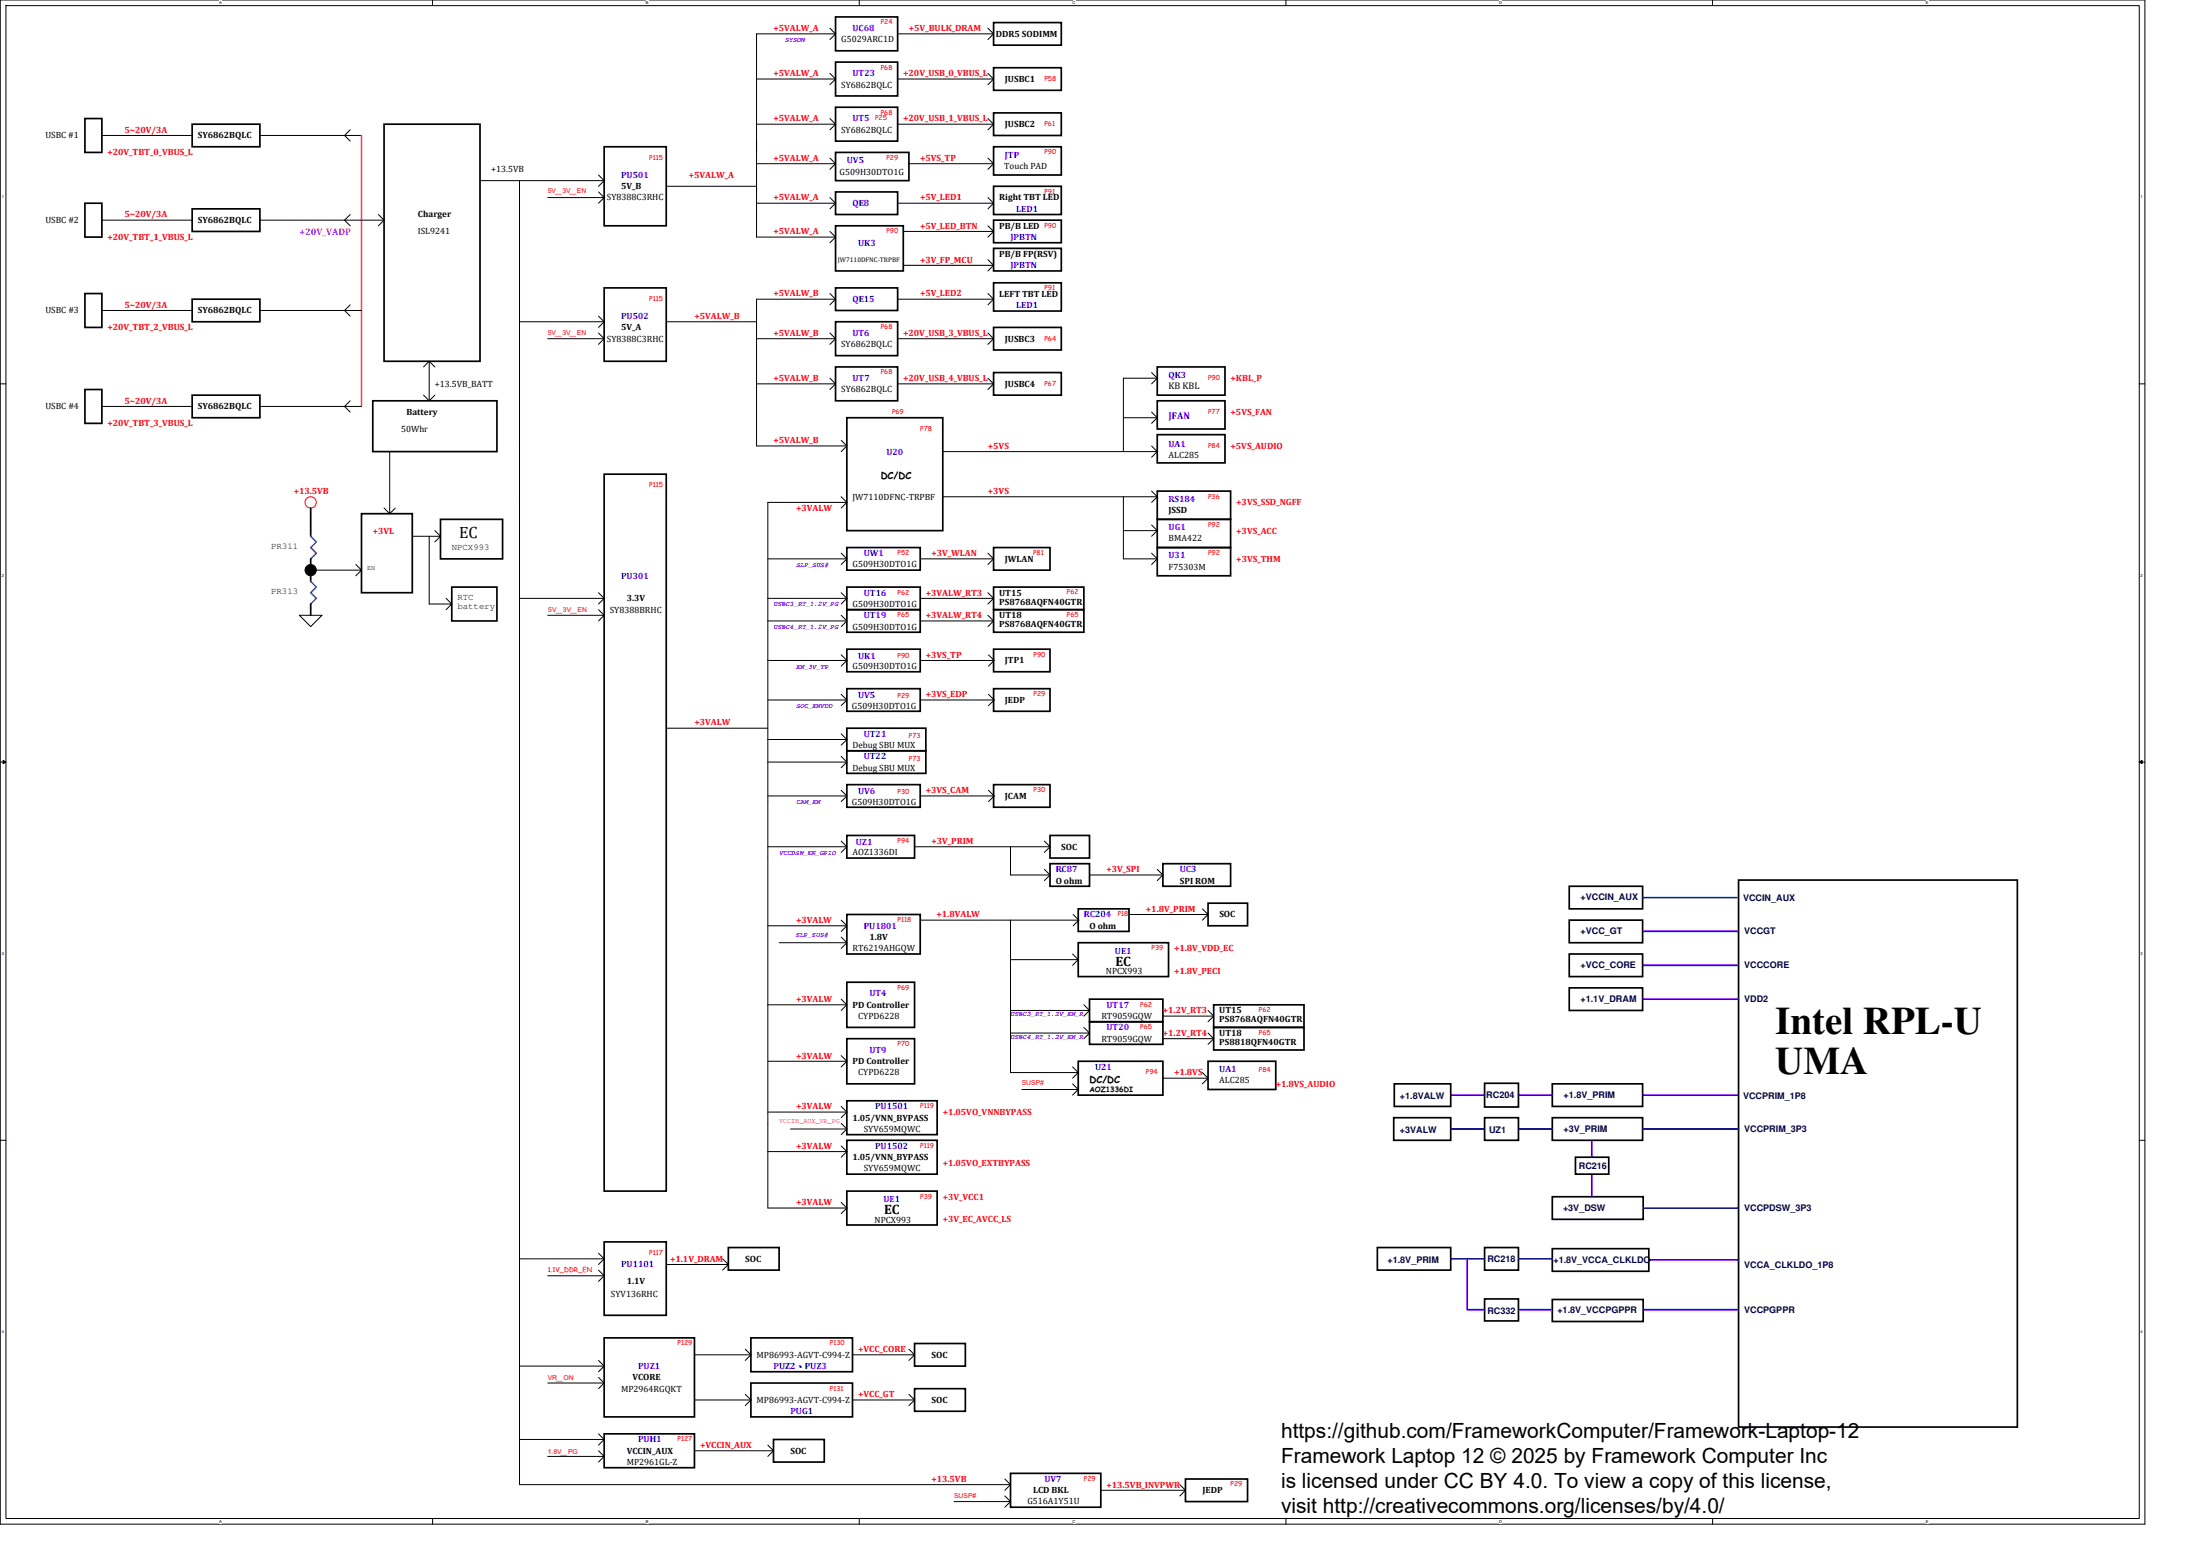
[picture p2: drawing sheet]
<svg xmlns="http://www.w3.org/2000/svg" width="297mm" height="210mm" viewBox="0 0 297 210" stroke-linecap="round" stroke-linejoin="round" font-family="sans-serif">
<path d="M0 0h289.6v205.7h-289.6zM.8 .8h288v204.2h-288z" fill="none" stroke="#000" stroke-width=".14"/>
<g fill="#fff">
<path d="M29.6 .1h.4v.6h-.4z"/>
<path d="M29.6 205.1h.4v.6h-.4z"/>
</g>
<path d="M58.4 0v.8M58.4 205v.7" fill="none" stroke="#000" stroke-width=".14"/>
<g fill="#fff">
<path d="M87.2 .1h.4v.6h-.4z"/>
<path d="M87.2 205.1h.4v.6h-.4z"/>
</g>
<path d="M116 0v.8M116 205v.7" fill="none" stroke="#000" stroke-width=".14"/>
<g fill="#fff">
<path d="M144.8 .1h.4v.6h-.4z"/>
<path d="M144.8 205.1h.4v.6h-.4z"/>
</g>
<path d="M173.6 0v.8M173.6 205v.7" fill="none" stroke="#000" stroke-width=".14"/>
<g fill="#fff">
<path d="M202.4 .1h.4v.6h-.4z"/>
<path d="M202.4 205.1h.4v.6h-.4z"/>
</g>
<path d="M231.2 0v.8M231.2 205v.7" fill="none" stroke="#000" stroke-width=".14"/>
<g fill="#fff">
<path d="M260 .1h.4v.6h-.4z"/>
<path d="M260 205.1h.4v.6h-.4z"/>
<path d="M.2 26.3h.3v.6h-.3z"/>
<path d="M289 26.3h.3v.6h-.3z"/>
<path d="M.2 77.3h.3v.7h-.3z"/>
<path d="M289 77.3h.3v.7h-.3z"/>
</g>
<path d="M0 51.8h.8M288.8 51.8h.8" fill="none" stroke="#000" stroke-width=".14"/>
<g fill="#fff">
<path d="M.2 128.4h.3v.6h-.3z"/>
<path d="M289 128.4h.3v.6h-.3z"/>
</g>
<path d="M0 102.9h.8M.4 102.6l.4 .3-.4 .2zM288.8 102.9l.4-.3v.5zM288.8 102.9h.8" fill="none" stroke="#000" stroke-width=".14"/>
<path d="M.4 102.6l.4 .3-.4 .2zM288.8 102.9l.4-.3v.5z" fill="#000"/>
<g fill="#fff">
<path d="M.2 179.5h.3v.6h-.3z"/>
<path d="M289 179.5h.3v.6h-.3z"/>
</g>
<g fill="none" stroke="#000" stroke-width=".14">
<path d="M13.8 18.3h12.1M35.1 18.3h11.4M46.5 18.3h2.3M46.5 18.3l.8 .7M47.3 17.5l-.8 .8M102.1 19v6.9M102.1 16.8h10.7M112.1 9.9l.7 .8M112.1 16l.7 .8M112.1 3.8l.7 .8M112.8 10.7l-.7 .7M112.8 16.8l-.7 .7"/>
<path d="M112.8 4.6l-.7 .7M112.8 10.7h-10.7v9.8M112.8 4.6h-10.7v6.1M121.2 10.7h13M121.2 16.8h13M121.2 4.6h13M133.4 9.9l.8 .8M133.4 16l.8 .8M133.4 3.8l.8 .8M134.2 10.7l-.8 .7M134.2 16.8l-.8 .7M134.2 4.6l-.8 .7"/>
<path d="M13.8 29.7h12.1M35.1 29.7h16.8M47.3 29l-.8 .7 .8 .8M51.1 29l.8 .7M51.9 29.7l-.8 .8M64.8 24.4h16.8M70.1 24.4v160M74 26.7h7.6M80.8 23.6l.8 .8M80.8 25.9l.8 .8M81.6 24.4l-.8 .7M81.6 26.7l-.8 .7"/>
<path d="M90 25.1h12.1v6.9h10.7M102.1 27.4h10.7M102.1 22.1h10.7M112.1 31.2l.7 .8M112.1 39.6l.7 .8M112.1 26.7l.7 .7M112.1 21.3l.7 .8M112.8 32l-.7 .8M112.8 27.4l-.7 .8M112.8 22.1l-.7 .8M121.2 27.4h13M122 31.2h12.2"/>
<path d="M122 35.8h12.2M122.7 22.1h11.5M133.4 30.5l.8 .7M133.4 39.6l.8 .8M133.4 26.7l.8 .7M133.4 21.3l.8 .8M133.4 35.1l.8 .7M134.2 31.2l-.8 .8M134.2 27.4l-.8 .8M134.2 22.1l-.8 .8M134.2 35.8l-.8 .8M13.8 41.9h12.1"/>
<path d="M13.8 54.9h12.1M35.1 41.9h11.4M35.1 54.9h11.4M46.5 41.9h2.3M46.5 54.9h2.3M46.5 41.9l.8 .8M46.5 54.9l.8 .7M47.3 41.1l-.8 .8M47.3 54.1l-.8 .8M57.2 53.3l.8 .8M58 48.8l-.8 .7M58 48.8v5.3"/>
<path d="M58 48.8l.7 .7M58.7 53.3l-.7 .8M70.1 43.4h11.5M74 45.7h7.6M80.8 42.7l.8 .7M80.8 45l.8 .7M81.6 43.4l-.8 .8M81.6 45.7l-.8 .8M90 43.4h12.1M102.1 45.7h10.7M102.1 51.8h10.7M112.1 45l.7 .7"/>
<path d="M112.1 51.1l.7 .7M112.8 45.7l-.7 .8M112.8 40.4l-.7 .7M112.8 51.8l-.7 .8M112.8 40.4h-10.7v19.8h12.2M113.6 59.4l.7 .8M121.2 40.4h13M121.2 45.7h13M121.2 51.8h13M133.4 45l.8 .7M133.4 51.1l.8 .7M134.2 40.4l-.8 .7"/>
<path d="M134.2 45.7l-.8 .8M134.2 51.8l-.8 .8M151.7 56.4h4.5M155.5 50.3l.7 .8M155.5 55.6l.7 .8M156.2 51.1l-.7 .7M156.2 56.4l-.7 .7M156.2 51.1h-4.5v9.9M41.9 77h6.9l-.8 .7M48 76.2l.8 .8M51.9 68.6l.7 .7M52.6 61v8.3"/>
<path d="M53.4 68.6l-.8 .7M55.7 72.4h3.8M58 72.4v9.1h3l-.8 .8M58.7 71.6l.8 .8M59.5 72.4l-.8 .8M103.7 75.4h10.6M113.6 67.1l.7 .7M113.6 74.7l.7 .7M114.3 60.2l-.7 .8M114.3 67.8l-.7 .8M114.3 75.4l-.7 .8M114.3 67.8h-10.6v67.8"/>
<path d="M124.2 75.4h10M127.3 61h28.9M127.3 67.1h28.9M133.4 74.7l.8 .7M134.2 75.4l-.8 .8M151.7 71.6h4.5M151.7 67.1v8.3h4.5M155.5 60.2l.7 .8M155.5 66.3l.7 .8M155.5 70.9l.7 .7M155.5 74.7l.7 .7M156.2 61l-.7 .7"/>
<path d="M156.2 67.1l-.7 .7M156.2 71.6l-.7 .8M156.2 75.4l-.7 .8M40.4 83.1h3.1l-1.6 1.5zM60.2 80.8l.8 .7M70.1 80.8h11.5M74 83.1h7.6M80.8 80l.8 .8M80.8 82.3l.8 .8M81.6 80.8l-.8 .7M81.6 83.1l-.8 .7M90 98.3h13.7"/>
<path d="M103.7 80.8h10.6M103.7 83.8h10.6M103.7 99.8h10.6M103.7 89.2h10.6M103.7 94.5h10.6M113.6 80l.7 .8M113.6 83.1l.7 .7M113.6 99.1l.7 .7M113.6 88.4l.7 .8M113.6 93.7l.7 .8M114.3 80.8l-.7 .7M114.3 83.8l-.7 .8"/>
<path d="M114.3 99.8l-.7 .8M114.3 89.2l-.7 .7M114.3 94.5l-.7 .7M124.2 80.8h10M124.2 83.8h10M124.3 89.2h9.9M124.3 94.5h9.9M133.4 80l.8 .8M133.4 83.1l.8 .7M133.5 88.4l.7 .8M133.5 93.7l.7 .8M134.2 80.8l-.8 .7"/>
<path d="M134.2 83.8l-.8 .8M134.2 89.2l-.7 .7M134.2 94.5l-.7 .7M103.7 102.9h10.6M103.7 107.4h10.6M103.7 114.3h10.6M113.6 102.1l.7 .8M113.6 106.7l.7 .7M113.6 113.5l.7 .8M114.3 102.9l-.7 .7M114.3 107.4l-.7 .8M114.3 114.3l-.7 .8"/>
<path d="M123.5 114.3h18.3M124.3 107.4h9.9M133.5 106.7l.7 .7M134.2 107.4l-.7 .8M136.4 114.3v3.8h5.4M141 113.5l.8 .8M141 117.3l.8 .8M141.8 114.3l-.8 .8M141.8 118.1l-.8 .8M147.1 118.1h9.9M156.2 117.3l.8 .8M157 118.1l-.8 .8"/>
<path d="M103.7 135.6v27.5h10.6M103.7 125h10.6M103.7 135.6h10.6M105.2 127.3h9.1M113.6 134.9l.7 .7M113.6 124.2l.7 .8M113.6 126.5l.7 .8M114.3 135.6l-.7 .8M114.3 125l-.7 .7M114.3 127.3l-.7 .7M124.3 124.2h21.4M136.4 129.5h9.2"/>
<path d="M136.4 124.2v20.6h9.2M136.4 136.4h10.7M136.4 139.4h10.7M144.8 128.8l.8 .7M144.9 123.4l.8 .8M145.6 129.5l-.8 .8M145.7 124.2l-.8 .8M146.3 135.6l.8 .8M146.3 138.7l.8 .7M147.1 136.4l-.8 .8M147.1 139.4l-.8 .8M152.4 123.4h10.7"/>
<path d="M157 137.2h6.9M162.3 122.7l.8 .7M163.1 136.4l.8 .8M163.1 139.4l.8 .8M163.1 123.4l-.8 .8M163.9 137.2l-.8 .7M0 153.9h.8M103.7 143.3h10.6M103.7 150.1h10.6M103.7 155.4h10.6M106.7 152.4h7.6M113.6 142.5l.7 .8"/>
<path d="M113.6 149.4l.7 .7M113.6 154.7l.7 .7M113.6 151.6l.7 .8M114.3 143.3l-.7 .7M114.3 150.1l-.7 .8M114.3 155.4l-.7 .8M114.3 152.4l-.7 .8M138 147.1h7.6M144.8 144l.8 .8M144.8 146.3l.8 .8M145.6 144.8l-.8 .7M145.6 147.1l-.8 .7"/>
<path d="M157 145.5h6.1M157 140.2h6.9M162.3 144.8l.8 .7M163.1 145.5l-.8 .8M163.9 140.2l-.8 .8M288.8 153.9h.8M70.1 169.9h11.5M74 172.2h7.6M80.8 169.2l.8 .7M80.8 171.4l.8 .8M81.6 169.9l-.8 .8M81.6 172.2l-.8 .8"/>
<path d="M90 170.7h8.3M97.6 169.9l.7 .8M98.3 170.7l-.7 .7M113.6 162.3l.7 .8M114.3 163.1l-.7 .7M70.1 184.4v16h66.3M70.1 194.3h11.5M70.1 184.4h11.5M74 196.6h7.6M74 186.7h7.6M80.8 193.5l.8 .8M80.8 195.8l.8 .8"/>
<path d="M80.8 183.6l.8 .8M80.8 185.9l.8 .8M81.6 194.3l-.8 .8M81.6 196.6l-.8 .8M81.6 184.4l-.8 .8M81.6 186.7l-.8 .8M93.8 182.9h7.6M93.8 195.8h10.6M93.8 189h7.6M100.6 182.1l.8 .8M100.6 188.2l.8 .8M101.4 182.9l-.8 .7"/>
<path d="M101.4 189l-.8 .7M103.7 195.1l.7 .7M104.4 195.8l-.7 .8M115.1 182.9h8.4M115.1 189h8.4M122.7 182.1l.8 .8M122.7 188.2l.8 .8M123.5 182.9l-.8 .7M123.5 189l-.8 .7M135.7 199.6l.7 .8M128.8 202.7h7.6M135.7 201.9l.7 .8"/>
<path d="M136.4 200.4l-.7 .8M136.4 202.7l-.7 .8M148.6 201.2h11.5M159.3 200.4l.8 .8M160.1 201.2l-.8 .7"/>
<circle cx="41.9" cy="77" r=".76"/>
</g>
<path d="M48.8 18.3v36.6" fill="none" stroke="#f0f" stroke-width=".23"/>
<g fill="none" stroke="#000" stroke-width=".23">
<path d="M11.5 16h2.3v4.6h-2.3zM25.9 16.8h9.2v3h-9.2zM51.9 16.8h12.9v32h-12.9zM81.6 19.8h8.4v10.7h-8.4zM112.8 8.4h8.4v4.6h-8.4zM112.8 14.5h8.4v4.5h-8.4zM112.8 2.3h8.4v4.6h-8.4zM134.2 15.2h9.1v3.1h-9.1zM134.2 9.1h9.1v3.1h-9.1zM134.2 3h9.1v3.1h-9.1zM134.2 19.8h9.1v3.8h-9.1zM11.5 39.6h2.3v4.6h-2.3z"/>
<path d="M11.5 27.4h2.3v4.6h-2.3zM25.9 28.2h9.2v3h-9.2zM81.6 38.9h8.4v9.9h-8.4zM112.8 30.5h9.2v6.1h-9.2zM112.8 38.9h8.4v3h-8.4zM112.8 25.9h8.4v3.1h-8.4zM112.8 20.6h9.9v3.8h-9.9zM134.2 38.2h9.1v3.8h-9.1zM134.2 25.1h9.1v3.9h-9.1zM134.2 29.7h9.1v3.1h-9.1zM134.2 33.5h9.1v3.1h-9.1zM11.5 52.6h2.3v4.5h-2.3z"/>
<path d="M25.9 40.4h9.2v3h-9.2zM25.9 53.3h9.2v3.1h-9.2zM50.3 54.1h16.8v6.9h-16.8zM112.8 43.4h8.4v4.6h-8.4zM112.8 49.5h8.4v4.6h-8.4zM114.3 56.4h13v15.2h-13zM134.2 50.3h9.1v3h-9.1zM134.2 44.2h9.1v3h-9.1zM156.2 49.5h9.2v3.8h-9.2zM156.2 58.7h9.2v3.8h-9.2zM156.2 54.1h9.2v3.8h-9.2zM41.9 68.6v3.8"/>
<path d="M41.9 75.4v1.6M41.9 77.7v.8M48.8 69.3h6.9v10.7h-6.9zM59.5 70.1h8.4v5.3h-8.4zM61 79.2h6.1v4.6h-6.1zM81.6 64h8.4v96.8h-8.4zM114.3 73.9h9.9v3.1h-9.9zM114.3 79.2h9.9v3.1h-9.9zM134.2 73.9h7.6v3.1h-7.6zM134.2 79.2h12.1v3.1h-12.1zM156.2 66.3h10v3.8h-10zM156.2 70.1h10v3.8h-10z"/>
<path d="M156.2 73.9h10v3.8h-10zM41.9 81.5v1.6M114.3 82.3h9.9v3h-9.9zM114.3 98.3h10.7v3h-10.7zM114.3 87.6h9.9v3.1h-9.9zM114.3 93h9.9v3h-9.9zM134.2 82.3h12.1v3h-12.1zM134.2 87.6h7.6v3.1h-7.6zM134.2 93h7.6v3h-7.6zM114.3 101.3h10.7v3.1h-10.7zM114.3 112.8h9.2v3h-9.2zM114.3 105.9h9.9v3.1h-9.9z"/>
<path d="M134.2 105.9h7.6v3.1h-7.6zM141.8 112.8h5.3v3h-5.3zM141.8 116.6h5.3v3h-5.3zM157 116.6h9.2v3h-9.2zM211.9 119.6h9.9v3.1h-9.9zM234.7 118.8h37.7v73.8h-37.7zM114.3 123.4h9.9v5.4h-9.9zM114.3 132.6h9.2v6.1h-9.2zM145.6 122.7h6.8v3h-6.8zM145.6 127.3h12.2v4.5h-12.2zM147.1 137.9h9.9v3.1h-9.9zM147.1 134.9h9.9v3h-9.9z"/>
<path d="M163.1 121.9h5.3v3.1h-5.3zM163.9 138.7h12.2v3h-12.2zM163.9 135.6h12.2v3.1h-12.2zM211.9 133.3h9.9v3.1h-9.9zM211.9 128.8h9.9v3h-9.9zM211.9 124.2h9.9v3.1h-9.9zM114.3 140.2h9.2v6.1h-9.2zM114.3 153.9h12.2v4.6h-12.2zM114.3 148.6h12.2v4.6h-12.2zM145.6 143.3h11.4v4.5h-11.4zM163.1 143.3h9.2v3.8h-9.2zM188.2 150.9h7.7v3h-7.7z"/>
<path d="M188.3 146.3h7.6v3.1h-7.6zM200.4 150.9h4.6v3h-4.6zM200.4 146.2h4.6v3.2h-4.6zM209.6 146.3h12.2v3.1h-12.2zM209.6 150.9h12.2v3h-12.2zM212.7 156.2h4.5v2.3h-4.5zM81.6 167.6h8.4v9.9h-8.4zM98.3 168.4h6.9v3h-6.9zM114.3 160.8h12.2v4.6h-12.2zM186 168.4h9.9v3h-9.9zM200.4 168.4h4.6v3h-4.6zM200.4 175.3h4.6v3h-4.6z"/>
<path d="M209.6 168.6h13v3h-13zM209.6 161.5h12.3v3.1h-12.3zM209.6 175.4h12.3v3h-12.3zM81.6 180.6h12.2v10.7h-12.2zM81.6 193.5h12.2v4.6h-12.2zM101.4 180.6h13.7v4.6h-13.7zM101.4 186.7h13.7v4.6h-13.7zM104.4 194.3h6.9v3.1h-6.9zM123.5 181.4h6.8v3h-6.8zM123.5 187.5h6.8v3h-6.8zM136.4 198.9h12.2v4.6h-12.2zM160.1 199.6h8.3v3.1h-8.3z"/>
</g>
<circle cx="41.9" cy="67.8" r=".76" fill="none" stroke="#f00" stroke-width=".14"/>
<path d="M41.9 72.4l.8 .8-.8 .7 .8 .8-.8 .7M41.9 78.5l.8 .7-.8 .8 .8 .8-.8 .7" fill="none" stroke="#0080ff" stroke-width=".23"/>
<circle cx="41.9" cy="77" r=".76" fill="#000"/>
<g fill="none" stroke="#00f" stroke-width=".23">
<path d="M221.8 121.2h12.7M221.8 134.9h12.9M221.9 130.3h12.7M221.9 125.7h12.8M195.9 147.8h4.5M195.9 152.4h4.5M205 147.8h4.6M205.1 152.4h4.5M214.9 154v2.2M214.9 158.6v2.9M221.8 152.4h12.9M221.9 147.8h12.7"/>
<path d="M195.9 169.9h4.5M198.1 170.1v6.6M198.1 176.8h2.3M205.1 176.8h4.3M205.1 169.9h4.5M221.9 163.1h12.8M221.9 176.8h12.8M222.7 170.1h12"/>
</g>
<g font-size="5.3">
<text x="239.7" y="139.6">Intel RPL-U</text>
<text x="239.7" y="145">UMA</text>
</g>
<g font-size="2.8">
<text x="173" y="194.1">https://github.com/FrameworkComputer/Framework-Laptop-12</text>
<text x="173" y="197.5">Framework Laptop 12 © 2025 by Framework Computer Inc</text>
<text x="173" y="200.8">is licensed under CC BY 4.0. To view a copy of this license,</text>
<text x="173" y="204.2">visit http://creativecommons.org/licenses/by/4.0/</text>
</g>
<text font-size="2.2" x="62" y="72.7">EC</text>
<g font-size="1.8">
<text x="150.6" y="130.4">EC</text>
<text x="119.4" y="163.9">EC</text>
</g>
<text font-size="1.3" fill="#f0f" x="40.4" y="31.7">+20V_VADP</text>
<g font-size="1.3">
<text x="157.8" y="52.5">KB KBL</text>
<text x="118.9" y="64.7">DC/DC</text>
<text x="147.1" y="146.2">DC/DC</text>
</g>
<text font-size="1.3" fill="#00f" x="157.8" y="56.6">JFAN</text>
<g font-size="1.2" fill="#f00">
<text x="104.4" y="4.2">+5VALW_A</text>
<text x="122.7" y="4.2">+5V_BULK_DRAM</text>
<text x="104.4" y="10.3">+5VALW_A</text>
<text x="122" y="10.3">+20V_USB_0_VBUS_L</text>
<text x="16.8" y="17.9">5~20V/3A</text>
<text x="104.4" y="16.4">+5VALW_A</text>
<text x="122" y="16.4">+20V_USB_1_VBUS_L</text>
<text x="14.5" y="21">+20V_TBT_0_VBUS_L</text>
<text x="104.4" y="21.7">+5VALW_A</text>
<text x="124.2" y="21.7">+5VS_TP</text>
<text x="16.8" y="29.3">5~20V/3A</text>
<text x="93" y="24">+5VALW_A</text>
<text x="104.4" y="27.1">+5VALW_A</text>
<text x="124.2" y="27.1">+5V_LED1</text>
<text x="14.5" y="32.4">+20V_TBT_1_VBUS_L</text>
<text x="104.4" y="31.6">+5VALW_A</text>
<text x="124.2" y="30.9">+5V_LED_BTN</text>
<text x="124.2" y="35.4">+3V_FP_MCU</text>
<text x="16.8" y="41.5">5~20V/3A</text>
<text x="104.4" y="40">+5VALW_B</text>
<text x="124.2" y="40">+5V_LED2</text>
<text x="14.5" y="44.6">+20V_TBT_2_VBUS_L</text>
<text x="93.8" y="43.1">+5VALW_B</text>
<text x="104.4" y="45.4">+5VALW_B</text>
<text x="122" y="45.4">+20V_USB_3_VBUS_L</text>
<text x="104.4" y="51.4">+5VALW_B</text>
<text x="122" y="51.4">+20V_USB_4_VBUS_L</text>
<text x="166.2" y="51.4">+KBL_P</text>
<text x="14.5" y="57.5">+20V_TBT_3_VBUS_L</text>
<text x="16.8" y="54.5">5~20V/3A</text>
<text x="104.4" y="59.8">+5VALW_B</text>
<text x="166.2" y="56">+5VS_FAN</text>
<text x="133.4" y="60.6">+5VS</text>
<text x="166.2" y="60.6">+5VS_AUDIO</text>
<text x="39.7" y="66.7">+13.5VB</text>
<text x="107.5" y="69">+3VALW</text>
<text x="133.4" y="66.7">+3VS</text>
<text x="166.9" y="68.2">+3VS_SSD_NGFF</text>
<text x="50.3" y="72">+3VL</text>
<text x="125.8" y="75.1">+3V_WLAN</text>
<text x="166.9" y="72">+3VS_ACC</text>
<text x="166.9" y="75.8">+3VS_THM</text>
<text x="125" y="80.4">+3VALW_RT3</text>
<text x="125" y="83.5">+3VALW_RT4</text>
<text x="125" y="88.8">+3VS_TP</text>
<text x="125" y="94.1">+3VS_EDP</text>
<text x="93.8" y="97.9">+3VALW</text>
<text x="125" y="107.1">+3VS_CAM</text>
<text x="125.8" y="113.9">+3V_PRIM</text>
<text x="149.4" y="117.7">+3V_SPI</text>
<text x="107.5" y="124.6">+3VALW</text>
<text x="126.5" y="123.8">+1.8VALW</text>
<text x="154.7" y="123.1">+1.8V_PRIM</text>
<text x="158.5" y="128.4">+1.8V_VDD_EC</text>
<text x="158.5" y="131.5">+1.8V_PECI</text>
<text x="107.5" y="135.3">+3VALW</text>
<text x="157" y="136.8">+1.2V_RT3</text>
<text x="107.5" y="142.9">+3VALW</text>
<text x="157" y="139.8">+1.2V_RT4</text>
<text x="107.5" y="149.7">+3VALW</text>
<text x="158.5" y="145.2">+1.8VS</text>
<text x="172.3" y="146.7">+1.8VS_AUDIO</text>
<text x="107.5" y="155.1">+3VALW</text>
<text x="127.3" y="150.5">+1.05VO_VNNBYPASS</text>
<text x="127.3" y="157.4">+1.05VO_EXTBYPASS</text>
<text x="127.3" y="161.9">+3V_VCC1</text>
<text x="107.5" y="162.7">+3VALW</text>
<text x="127.3" y="165">+3V_EC_AVCC_LS</text>
<text x="90.5" y="170.3">+1.1V_DRAM</text>
<text x="115.9" y="182.5">+VCC_CORE</text>
<text x="115.9" y="188.6">+VCC_GT</text>
<text x="94.5" y="195.5">+VCCIN_AUX</text>
<text x="125.8" y="200">+13.5VB</text>
<text x="149.4" y="200.8">+13.5VB_INVPWR</text>
</g>
<g font-size="1.2">
<text x="113.6" y="5.7">G5029ARC1D</text>
<text x="134.5" y="5">DDR5 SODIMM</text>
<text x="113.6" y="11.8">SY6862BQLC</text>
<text x="135.7" y="11.1">JUSBC1</text>
<text x="113.6" y="17.9">SY6862BQLC</text>
<text x="135.7" y="17.2">JUSBC2</text>
<text x="6.1" y="18.7">USBC #1</text>
<text x="26.7" y="18.7">SY6862BQLC</text>
<text x="66.3" y="23.3">+13.5VB</text>
<text x="113.3" y="23.6">G509H30DTO1G</text>
<text x="135.6" y="22.8">Touch PAD</text>
<text x="56.4" y="29.3">Charger</text>
<text x="82" y="27.1">SY8388C3RHC</text>
<text x="83.9" y="25.5">5V_B</text>
<text x="134.9" y="27.1">Right TBT LED</text>
<text x="6.1" y="30.1">USBC #2</text>
<text x="26.7" y="30.1">SY6862BQLC</text>
<text x="56.4" y="31.6">ISL9241</text>
<text x="134.9" y="30.9">PB/B LED</text>
<text x="134.9" y="34.7">PB/B FP(RSV)</text>
<text x="134.9" y="40.1">LEFT TBT LED</text>
<text x="6.1" y="42.3">USBC #3</text>
<text x="26.7" y="42.3">SY6862BQLC</text>
<text x="82" y="46.1">SY8388C3RHC</text>
<text x="83.9" y="44.6">5V_A</text>
<text x="113.6" y="46.9">SY6862BQLC</text>
<text x="135.7" y="46.1">JUSBC3</text>
<text x="58.7" y="52.2">+13.5VB_BATT</text>
<text x="113.6" y="53">SY6862BQLC</text>
<text x="135.7" y="52.2">JUSBC4</text>
<text x="6.1" y="55.3">USBC #4</text>
<text x="26.7" y="55.3">SY6862BQLC</text>
<text x="54.1" y="58.3">50Whr</text>
<text x="54.9" y="56">Battery</text>
<text x="157.8" y="61.9">ALC285</text>
<text x="115.1" y="67.4">JW7110DFNC-TRPBF</text>
<text x="157.8" y="69.3">JSSD</text>
<text x="36.6" y="74.1">PR311</text>
<text x="61" y="74.3">NPCX993</text>
<text x="115.1" y="76.6">G509H30DTO1G</text>
<text x="135.7" y="75.8">JWLAN</text>
<text x="157.8" y="73.1">BMA422</text>
<text x="157.8" y="76.9">F75303M</text>
<text x="36.6" y="80.2">PR313</text>
<text x="61.8" y="81">RTC</text>
<text x="61.8" y="82.2">battery</text>
<text x="82.3" y="82.7">SY8388BRHC</text>
<text x="84.6" y="81.2">3.3V</text>
<text x="115.1" y="81.9">G509H30DTO1G</text>
<text x="134.9" y="80.4">UT15</text>
<text x="134.9" y="81.6">PS8768AQFN40GTR</text>
<text x="134.9" y="83.5">UT18</text>
<text x="115.1" y="85">G509H30DTO1G</text>
<text x="134.9" y="84.7">PS8768AQFN40GTR</text>
<text x="135.7" y="89.5">JTP1</text>
<text x="115" y="95.6">G509H30DTO1G</text>
<text x="115.1" y="90.3">G509H30DTO1G</text>
<text x="135.7" y="94.9">JEDP</text>
<text x="115.1" y="101">Debug SBU MUX</text>
<text x="115.1" y="104">Debug SBU MUX</text>
<text x="135.7" y="107.8">JCAM</text>
<text x="115" y="108.6">G509H30DTO1G</text>
<text x="115.1" y="115.5">AOZ1336DI</text>
<text x="142.5" y="119.3">O ohm</text>
<text x="143.3" y="114.7">SOC</text>
<text x="159.3" y="119.3">SPI ROM</text>
<text x="147.1" y="125.4">O ohm</text>
<text x="164.6" y="123.8">SOC</text>
<text x="115.1" y="128.4">RT6219AHGQW</text>
<text x="117.4" y="126.9">1.8V</text>
<text x="149.3" y="131.5">NPCX993</text>
<text x="115.1" y="136">PD Controller</text>
<text x="115.9" y="137.6">CYPD6228</text>
<text x="148.7" y="137.6">RT9059GQW</text>
<text x="164.6" y="136.8">UT15</text>
<text x="115.1" y="143.6">PD Controller</text>
<text x="148.7" y="140.6">RT9059GQW</text>
<text x="164.6" y="138">PS8768AQFN40GTR</text>
<text x="164.6" y="139.8">UT18</text>
<text x="164.6" y="141.1">PS8818QFN40GTR</text>
<text x="115.9" y="145.2">CYPD6228</text>
<text x="164.6" y="146.2">ALC285</text>
<text x="115.1" y="151.3">1.05/VNN_BYPASS</text>
<text x="116.6" y="152.8">SYV659MQWC</text>
<text x="115.1" y="156.6">1.05/VNN_BYPASS</text>
<text x="116.6" y="158.1">SYV659MQWC</text>
<text x="118.1" y="165.1">NPCX993</text>
<text x="84.6" y="173.4">1.1V</text>
<text x="100.6" y="170.3">SOC</text>
<text x="82.5" y="175">SYV136RHC</text>
<text x="102.2" y="183.3">MP86993-AGVT-C994-Z</text>
<text x="125.8" y="183.3">SOC</text>
<text x="83.9" y="187.8">MP2964RGQKT</text>
<text x="85.4" y="186.3">VCORE</text>
<text x="102.1" y="189.4">MP86993-AGVT-C994-Z</text>
<text x="125.8" y="189.4">SOC</text>
<text x="84.6" y="196.2">VCCIN_AUX</text>
<text x="84.6" y="197.8">MP2961GL-Z</text>
<text x="106.7" y="196.2">SOC</text>
<text x="138.7" y="203.1">G516A1Y51U</text>
<text x="139.5" y="201.6">LCD BKL</text>
<text x="162.3" y="201.6">JEDP</text>
</g>
<g font-size="1.2" fill="#00f">
<text x="115.1" y="4.2">UC68</text>
<text x="115.1" y="10.3">UT23</text>
<text x="115.1" y="16.4">UT5</text>
<text x="114.3" y="22">UV5</text>
<text x="135.7" y="21.3">JTP</text>
<text x="83.9" y="24">PU501</text>
<text x="115.1" y="27.8">QE8</text>
<text x="137.2" y="28.6">LED1</text>
<text x="115.9" y="33.2">UK3</text>
<text x="136.4" y="32.4">JPBTN</text>
<text x="115.1" y="40.8">QE15</text>
<text x="136.4" y="36.2">JPBTN</text>
<text x="137.2" y="41.6">LED1</text>
<text x="83.9" y="43.1">PU502</text>
<text x="115.1" y="45.4">UT6</text>
<text x="115.1" y="51.4">UT7</text>
<text x="157.8" y="51">QK3</text>
<text x="119.7" y="61.4">U20</text>
<text x="157.8" y="60.3">UA1</text>
<text x="157.8" y="67.8">RS184</text>
<text x="157.8" y="71.6">UG1</text>
<text x="116.6" y="75.1">UW1</text>
<text x="157.8" y="75.4">U31</text>
<text x="83.9" y="78.1">PU301</text>
<text x="116.6" y="83.5">UT19</text>
<text x="116.6" y="80.4">UT16</text>
<text x="115.9" y="88.9">UK1</text>
<text x="115.9" y="94.3">UV5</text>
<text x="116.6" y="99.5">UT21</text>
<text x="115.9" y="107.2">UV6</text>
<text x="116.6" y="102.5">UT22</text>
<text x="115.6" y="114.1">UZ1</text>
<text x="142.5" y="117.7">RC87</text>
<text x="159.3" y="117.7">UC3</text>
<text x="116.6" y="125.4">PU1801</text>
<text x="146.3" y="123.8">RC204</text>
<text x="150.5" y="128.7">UE1</text>
<text x="117.4" y="134.5">UT4</text>
<text x="149.4" y="136">UT17</text>
<text x="117.4" y="142.1">UT9</text>
<text x="149.4" y="139.1">UT20</text>
<text x="118.1" y="149.7">PU1501</text>
<text x="147.9" y="144.4">U21</text>
<text x="164.6" y="144.7">UA1</text>
<text x="118.1" y="155.1">PU1502</text>
<text x="119.3" y="162.2">UE1</text>
<text x="83.9" y="171.1">PU1101</text>
<text x="86.1" y="184.8">PUZ1</text>
<text x="104.4" y="184.8">PUZ2、PUZ3</text>
<text x="106.7" y="190.9">PUG1</text>
<text x="86.1" y="194.7">PUH1</text>
<text x="141" y="200">UV7</text>
</g>
<g font-size="1.2" fill="#000040">
<text x="213.4" y="121.5">+VCCIN_AUX</text>
<text x="235.3" y="121.7">VCCIN_AUX</text>
<text x="213.4" y="126.1">+VCC_GT</text>
<text x="213.4" y="130.7">+VCC_CORE</text>
<text x="235.5" y="130.7">VCCCORE</text>
<text x="235.5" y="126.1">VCCGT</text>
<text x="213.4" y="135.2">+1.1V_DRAM</text>
<text x="235.5" y="135.2">VDD2</text>
<text x="189" y="148.3">+1.8VALW</text>
<text x="200.7" y="148.3">RC204</text>
<text x="211.1" y="148.2">+1.8V_PRIM</text>
<text x="235.3" y="148.3">VCCPRIM_1P8</text>
<text x="189" y="152.9">+3VALW</text>
<text x="201.1" y="152.9">UZ1</text>
<text x="211.1" y="152.8">+3V_PRIM</text>
<text x="235.5" y="152.8">VCCPRIM_3P3</text>
<text x="213.2" y="157.8">RC216</text>
<text x="211" y="163.5">+3V_DSW</text>
<text x="235.5" y="163.5">VCCPDSW_3P3</text>
<text x="187.3" y="170.4">+1.8V_PRIM</text>
<text x="200.8" y="170.4">RC218</text>
<text x="209.7" y="170.5">+1.8V_VCCA_CLKLDO</text>
<text x="235.5" y="171.1">VCCA_CLKLDO_1P8</text>
<text x="200.8" y="177.4">RC332</text>
<text x="210.3" y="177.2">+1.8V_VCCPGPPR</text>
<text x="235.5" y="177.2">VCCPGPPR</text>
</g>
<text font-size="1" x="147.1" y="147.4">AOZ1336DI</text>
<g font-size=".9" fill="#8000ff">
<text x="106" y="5.7">SYSON</text>
<text x="107.5" y="76.5">SLP_SUS#</text>
<text x="104.4" y="81.8">USBC3_RT_1.2V_PG</text>
<text x="104.4" y="84.9">USBC4_RT_1.2V_PG</text>
<text x="107.5" y="95.6">SOC_ENVDD</text>
<text x="107.5" y="90.2">EN_3V_TP</text>
<text x="107.5" y="108.5">CAM_EN</text>
<text x="105.2" y="115.4">VCCDSW_EN_GPIO</text>
<text x="107.4" y="126.4">SLP_SUS#</text>
<text x="136.4" y="137.2">USBC3_RT_1.2V_EN_R</text>
<text x="136.4" y="140.2">USBC4_RT_1.2V_EN_R</text>
</g>
<g font-size=".9" fill="#f00">
<text x="118.9" y="3.3">P24</text>
<text x="118.9" y="9.4">P68</text>
<text x="141" y="10.9">P58</text>
<text x="118.1" y="16.2">P25</text>
<text x="118.9" y="15.5">P68</text>
<text x="141" y="17">P61</text>
<text x="87.7" y="21.6">P115</text>
<text x="119.7" y="21.6">P29</text>
<text x="141" y="20.8">P90</text>
<text x="74" y="26">5V_3V_EN</text>
<text x="141" y="26.2">P91</text>
<text x="119.7" y="31.5">P90</text>
<text x="141" y="30.7">P90</text>
<text x="87.7" y="40.6">P115</text>
<text x="141" y="39.2">P91</text>
<text x="74" y="45.2">5V_3V_EN</text>
<text x="118.9" y="44.4">P68</text>
<text x="141" y="46">P64</text>
<text x="118.9" y="50.5">P68</text>
<text x="141" y="52.1">P67</text>
<text x="163.1" y="51.3">P90</text>
<text x="120.4" y="55.9">P69</text>
<text x="124.2" y="58.2">P78</text>
<text x="163.1" y="55.9">P77</text>
<text x="87.7" y="65.8">P115</text>
<text x="163.1" y="60.4">P84</text>
<text x="163.1" y="67.3">P36</text>
<text x="163.1" y="71.1">P92</text>
<text x="121.2" y="74.9">P52</text>
<text x="139.5" y="74.9">P81</text>
<text x="163.1" y="74.9">P92</text>
<text x="74" y="82.6">5V_3V_EN</text>
<text x="121.2" y="80.3">P62</text>
<text x="121.2" y="83.3">P65</text>
<text x="144.1" y="80.2">P62</text>
<text x="144.1" y="83.3">P65</text>
<text x="121.2" y="88.9">P90</text>
<text x="139.6" y="88.6">P90</text>
<text x="121.2" y="94.3">P29</text>
<text x="139.6" y="94">P29</text>
<text x="122.7" y="99.6">P73</text>
<text x="121.2" y="107.2">P30</text>
<text x="122.7" y="102.7">P73</text>
<text x="139.6" y="106.9">P30</text>
<text x="121.2" y="113.8">P94</text>
<text x="121.2" y="124.5">P118</text>
<text x="150.9" y="123.7">P18</text>
<text x="155.5" y="128.3">P39</text>
<text x="121.2" y="133.6">P69</text>
<text x="154" y="135.9">P62</text>
<text x="170" y="136.6">P62</text>
<text x="121.2" y="141.2">P70</text>
<text x="154" y="138.9">P65</text>
<text x="170" y="139.7">P65</text>
<text x="124.2" y="149.6">P119</text>
<text x="138" y="146.5">SUSP#</text>
<text x="154.7" y="145">P94</text>
<text x="170" y="144.6">P84</text>
<text x="105.2" y="151.6">VCCIN_AUX_VR_PG</text>
<text x="124.2" y="154.9">P119</text>
<text x="124.2" y="161.8">P39</text>
<text x="74" y="171.7">1.1V_DDR_EN</text>
<text x="87.7" y="169.4">P117</text>
<text x="91.5" y="181.6">P129</text>
<text x="112.1" y="181.6">P130</text>
<text x="74" y="186.3">VR_ON</text>
<text x="112.1" y="187.7">P131</text>
<text x="74" y="196.2">1.8V_PG</text>
<text x="91.5" y="194.6">P127</text>
<text x="128.8" y="202.1">SUSP#</text>
<text x="146.3" y="199.9">P29</text>
<text x="166.2" y="200.7">P29</text>
</g>
<g font-size=".9">
<text x="113.1" y="35.3">JW7110DFNC-TRPBF</text>
<text x="49.6" y="76.9">EN</text>
</g>
<g font-size=".5">
<text x="29.6" y=".6">A</text>
<text x="87.2" y=".6">B</text>
<text x="144.8" y=".6">C</text>
<text x="202.4" y=".6">D</text>
<text x="260" y=".6">E</text>
<text x=".2" y="26.8">1</text>
<text x="289" y="26.8">1</text>
<text x=".2" y="77.8">2</text>
<text x="289" y="77.8">2</text>
<text x=".2" y="128.9">3</text>
<text x="289" y="128.9">3</text>
<text x=".2" y="179.9">4</text>
<text x="289" y="179.9">4</text>
<text x="29.6" y="205.5">A</text>
<text x="87.2" y="205.5">B</text>
<text x="144.8" y="205.5">C</text>
<text x="202.4" y="205.5">D</text>
<text x="260" y="205.5">E</text>
</g>
</svg>
